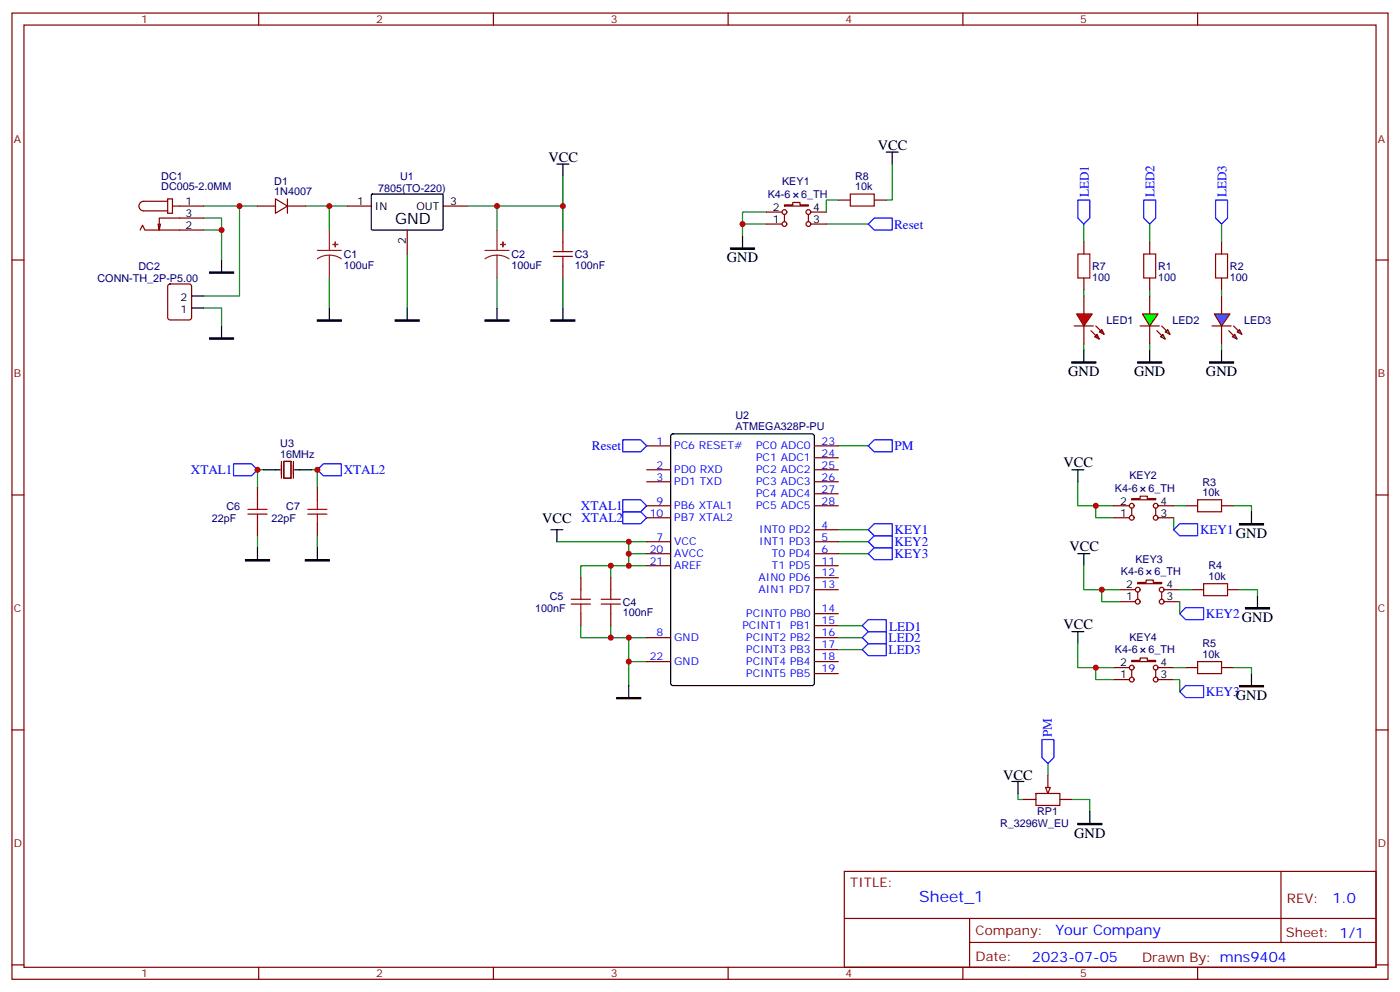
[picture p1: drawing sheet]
<svg xmlns="http://www.w3.org/2000/svg" width="412mm" height="292mm" viewBox="0 0 412 292" stroke-linecap="round" stroke-linejoin="round" font-family="sans-serif">
<g fill="none" stroke="#870000" stroke-width=".35">
<path d="M3.5 3.8h405.4v284.4h-405.4zM7.1 7.4h398.2v277.3h-398.2zM76.2 3.8v3.6M145.3 3.8v3.6M214.5 3.8v3.6M283.6 3.8v3.6M352.8 3.8v3.6M49.4 58.5h1.4v4.3h-1.4zM49.4 59.2h-7.1a1.41 1.41 0 0 0-1.4 1.4 1.41 1.41 0 0 0 1.4 1.5h7.1M81.1 58.5l3.6 2.1-3.6 2.2zM84.7 58.5v4.3M3.5 76.5h3.6"/>
<path d="M41.3 67.7l.7-1.4 .7 1.4h17.3M47.3 65.9l-.4 1.8M50.8 60.6h9.2M60 64.2h-13.1v3.5l-.3-1.8M75.8 60.6h5.3M84.7 60.6h5.3M102.3 60.6h7.1M119.9 67.7v7.1M130.5 60.6h7.1M165.8 67.7v3.5M165.8 78.3v3.5M319.3 71.2v3.6"/>
<path d="M338.7 71.2v3.6M359.8 71.2v3.6M405.3 76.5h3.6M49.6 83.8l.5-.2h5.6l.7 .4v9.5l-.4 .6-5.9 .1-.7-.5v-9.4zM319.3 81.8v3.5M338.7 81.8v3.5M359.8 81.8v3.5M359.8 87.1v5.3M359.8 95.9v5.3M3.5 145.7h3.6M405.3 145.7h3.6M3.5 214.8h3.6"/>
<path d="M405.3 214.8h3.6M248.7 256.4h156.6v28.3h-156.6zM377.3 256.5v20.8M248.7 270.3h156.5M285.6 277.3h119.6M285.6 270.3v14.1M3.5 284h3.6M76.2 284.7v3.5M145.3 284.7v3.5M214.5 284.7v3.5M283.6 284.7v3.5M352.8 284.7v3.5"/>
<path d="M405.3 284h3.6"/>
</g>
<g fill="none" stroke="#008700" stroke-width=".35">
<path d="M165.8 51.8v8.8h-28.2M60 64.2h5.3v3.5M60 67.7h5.3v8.8M60 60.6h15.8M70.6 60.6v26.5h-10.6M90 60.6h12.3M97 60.6v7.1M119.9 74.8v15.8M146.4 60.6v7.1M165.8 60.6v7.1M60 90.6h5.3v5.3M97 81.8v8.8"/>
<path d="M146.4 81.8v8.8M165.8 81.8v8.8"/>
</g>
<path d="M61.7 80h7.1v.4h-7.1zM61.7 99.4h7.1v.4h-7.1zM93.5 94.2h7v.3h-7zM116.4 94.2h7.1v.3h-7.1zM142.9 94.2h7v.3h-7zM162.3 94.2h7v.3h-7z" fill="#000" stroke="#000" stroke-width=".35"/>
<path d="M109.4 57.3l.3-.2 20.7 .1 .1 .3v10l-.3 .2-20.7-.1-.1-.3zM164 48.3h3.6M165.8 48.3v3.5M65.3 76.5v3.5M56.4 90.6h3.6M56.4 87.1h3.6M65.3 95.9v3.5M97 90.6v3.6M119.9 90.6v3.6M146.4 90.6v3.6M165.8 90.6v3.6" fill="none" stroke="#000" stroke-width=".35"/>
<path d="M163 75.5h5.6M163 74h5.6M165.8 71.2v2.8M165.8 75.5v2.8M317.5 74.8h3.5v7h-3.5zM336.9 74.8h3.5v7h-3.5zM358.1 74.8h3.5v7h-3.5z" fill="none" stroke="#a10000" stroke-width=".35"/>
<path d="M93.5 73.7h7M97 75.1l-1.8 .2-1.7 .9M97 75.1l1.9 .2 1.6 .9M97 67.7v6M97 75.1v6.7M142.9 73.7h7M146.4 75.1l-1.8 .2-1.7 .9M146.4 75.1l1.9 .2 1.6 .9M146.4 67.7v6M146.4 75.1v6.7" fill="none" stroke="#8c2424" stroke-width=".35"/>
<g fill="#8c2424" stroke="#8c2424" stroke-width=".35">
<path d="M147.5 71.9l1.4 .1z"/>
<path d="M148.1 71.2l.1 1.4z"/>
<path d="M98.1 71.9l1.4 .1z"/>
<path d="M98.7 71.2l.1 1.4z"/>
</g>
<g fill="#09f" stroke="#870000" stroke-width=".35">
<path d="M363.7 98.4l.7 1.4-1.4-.7z"/>
<path d="M364.4 97.7l.7-.7 .7 1.4z"/>
</g>
<g fill="#870000" stroke="#870000" stroke-width=".35">
<path d="M361.9 97.3l1.5 1.4z"/>
<path d="M363.4 95.9l1.4 1.4z"/>
</g>
<path d="M357 95.9h5.7z" fill="#f00" stroke="#870000" stroke-width=".35"/>
<path d="M357.7 92.4h4.6l-2.5 3.5z" fill="#09f" stroke="#870000" stroke-width=".35"/>
<path d="M338.7 87.1v5.3M338.7 95.9v5.3" fill="none" stroke="#870000" stroke-width=".35"/>
<g fill="#0f0" stroke="#870000" stroke-width=".35">
<path d="M341.8 99.1l.7-.7 .8 1.4z"/>
<path d="M343.3 97.7l.7-.7 .7 1.4z"/>
</g>
<g fill="#870000" stroke="#870000" stroke-width=".35">
<path d="M340.8 97.3l1.4 1.4z"/>
<path d="M342.2 95.9l1.4 1.4z"/>
</g>
<path d="M335.8 95.9h5.7z" fill="#f00" stroke="#870000" stroke-width=".35"/>
<path d="M336.5 92.4h4.6l-2.4 3.5z" fill="#0f0" stroke="#870000" stroke-width=".35"/>
<path d="M319.3 65.9v5.3M338.7 65.9v5.3M359.8 65.9v5.3M319.3 85.3v1.8M338.7 85.3v1.8M359.8 85.3v1.8M319.3 101.2v1.8M338.7 101.2v1.8M359.8 101.2v1.8" fill="none" stroke="#008700" stroke-width=".35"/>
<path d="M315.7 106.5h7.1v.4h-7.1zM335.1 106.5h7.1v.4h-7.1zM356.3 106.5h7.1v.4h-7.1z" fill="#000" stroke="#000" stroke-width=".35"/>
<path d="M319.3 103v3.5M338.7 103v3.5M359.8 103v3.5" fill="none" stroke="#000" stroke-width=".35"/>
<path d="M317.5 58.9h3.5v5.3l-1.7 1.7-1.8-1.7zM336.9 58.9h3.5v5.3l-1.7 1.7-1.8-1.7zM358.1 58.9h3.5v5.3l-1.8 1.7-1.7-1.7z" fill="none" stroke="#00f" stroke-width=".35"/>
<g fill="#f00" stroke="#870000" stroke-width=".35">
<path d="M317.1 92.4h4.6l-2.4 3.5z"/>
<path d="M316.4 95.9h5.7z"/>
</g>
<g fill="#870000" stroke="#870000" stroke-width=".35">
<path d="M322.8 95.9l1.4 1.4z"/>
<path d="M321.4 97.3l1.4 1.4z"/>
</g>
<g fill="#f00" stroke="#870000" stroke-width=".35">
<path d="M323.8 97.7l.8-.7 .7 1.4z"/>
<path d="M323.1 98.4l.7 1.4-1.4-.7z"/>
</g>
<g fill="none" stroke="#870000" stroke-width=".35">
<path d="M319.3 87.1v5.3M319.3 95.9v5.3M190.5 131.2h7.1M190.5 138.3h7.1M239.9 131.2h7M239.9 138.3h7M239.9 134.7h7M190.5 148.8h7.1M190.5 152.4h7.1M190.5 141.8h7.1M190.5 159.4h7.1M239.9 148.8h7"/>
<path d="M239.9 141.8h7M239.9 155.9h7M239.9 159.4h7M239.9 145.3h7M328.1 148.8h4.6M328.1 152.4h4.6M333.4 146.7h2.4v-.7h2.2v.7h2.4v.4h-7zM333.4 149.5v2.2M340.4 149.5v2.2M341.1 148.8h4.6M341.1 152.4h4.6M349.2 148.8h3.6"/>
<path d="M359.8 148.8h3.6M171.1 170v3.5M179.9 170v3.5M190.5 162.9h7.1M190.5 166.5h7.1M239.9 173.5h7M239.9 162.9h7M239.9 166.5h7M239.9 170h7M329.8 173.5h4.6M329.8 177.1h4.6M335.1 171.4h2.5v-.7h2.1v.7h2.5v.4h-7.1z"/>
<path d="M335.1 174.2v2.2M342.2 174.2v2.2M342.9 173.5h4.6M342.9 177.1h4.6M351 173.5h3.5M361.6 173.5h3.5M171.1 180.6v3.5M179.9 180.6v3.5M190.5 187.6h7.1M190.5 194.7h7.1M239.9 187.6h7M239.9 180.6h7"/>
<path d="M239.9 184.1h7M239.9 191.2h7M239.9 194.7h7M239.9 198.2h7M328.1 196.5h4.6M328.1 200h4.6M333.4 194.3h2.4v-.7h2.2v.7h2.4v.4h-7zM333.4 197.2v2.1M340.4 197.2v2.1M341.1 196.5h4.6M341.1 200h4.6M349.2 196.5h3.6"/>
<path d="M359.8 196.5h3.6M301.6 235.3h3.6M305.2 233.5h7v3.5h-7zM308.7 228.2v3.5M312.2 235.3h3.5"/>
<circle cx="333.4" cy="152.4" r=".71"/>
<circle cx="333.4" cy="148.8" r=".71"/>
<circle cx="340.4" cy="148.8" r=".71"/>
<circle cx="340.4" cy="152.4" r=".71"/>
<circle cx="335.1" cy="177.1" r=".71"/>
<circle cx="335.1" cy="173.5" r=".71"/>
<circle cx="342.2" cy="177.1" r=".71"/>
<circle cx="342.2" cy="173.5" r=".71"/>
<circle cx="333.4" cy="196.5" r=".71"/>
<circle cx="333.4" cy="200" r=".71"/>
<circle cx="340.4" cy="196.5" r=".71"/>
<circle cx="340.4" cy="200" r=".71"/>
</g>
<path d="M352.8 147.1h7v3.5h-7zM168.3 177.8h5.6M168.3 176.4h5.6M171.1 173.5v2.9M171.1 177.8v2.8M177.1 177.8h5.6M177.1 176.4h5.6M179.9 173.5v2.9M179.9 177.8v2.8M354.5 171.8h7.1v3.5h-7.1zM352.8 194.7h7v3.5h-7z" fill="none" stroke="#a10000" stroke-width=".35"/>
<g fill="none" stroke="#000" stroke-width=".35">
<path d="M197.8 127.9l.5-.2h40.9l.6 .4 .1 72.9-.5 .7-41.1 .1-.7-.5v-72.9zM315.7 138.3h3.6M317.5 138.3v3.5M162.3 155.9h3.5M164 155.9v3.5M368.7 150.6v3.5M317.5 162.9h3.5M319.3 162.9v3.6M370.4 175.3v3.5M315.7 185.9h3.6M317.5 185.9v3.5M368.7 198.2v3.6"/>
<path d="M185.2 201.8v3.5M298.1 230h3.5M299.9 230v3.5M321 238.8v3.5"/>
</g>
<g fill="none" stroke="#00f" stroke-width=".35">
<path d="M255.8 131.2l1.7-1.8h5.3v3.6h-5.3zM183.4 150.6h5.3l1.8 1.8-1.8 1.7h-5.3zM183.4 147.1h5.3l1.8 1.7-1.8 1.8h-5.3zM255.8 159.4l1.7-1.7h5.3v3.5h-5.3zM255.8 155.9l1.7-1.8h5.3v3.6h-5.3zM345.7 155.9l1.8-1.8h5.3v3.6h-5.3zM255.8 162.9l1.7-1.7h5.3v3.5h-5.3zM254 191.2l1.8-1.8h5.3v3.5h-5.3zM254 187.6l1.8-1.7h5.3v3.5h-5.3zM254 184.1l1.8-1.7h5.3v3.5h-5.3zM347.5 180.6l1.7-1.8h5.3v3.6h-5.3zM306.9 217.6h3.5v5.3l-1.7 1.8-1.8-1.8z"/>
<path d="M347.5 203.5l1.7-1.7h5.3v3.5h-5.3z"/>
</g>
<g fill="none" stroke="#008700" stroke-width=".35">
<path d="M246.9 131.2h8.9M164 159.4h26.5M185.2 159.4v7.1h5.3M246.9 155.9h8.9M246.9 159.4h8.9M317.5 141.8v7h10.6M322.8 148.8v3.6h5.3M345.7 152.4v3.5M345.7 148.8h3.5M363.4 148.8h5.3v1.8M179.9 166.5h-8.8v3.5M185.2 166.5h-5.3v3.5"/>
<path d="M185.2 162.9h5.3M246.9 162.9h8.9M319.3 166.5v7h10.5M324.6 173.5v3.6h5.2M347.5 173.5h3.5M347.5 177.1v3.5M365.1 173.5h5.3v1.8M171.1 184.1v3.5h14.1M179.9 184.1v3.5M185.2 194.7h5.3M190.5 187.6h-5.3v14.2M317.5 189.4v7.1h10.6"/>
<path d="M322.8 196.5v3.5h5.3M345.7 200h1.8v3.5M345.7 196.5h3.5M363.4 196.5h5.3v1.7M299.9 233.5v1.8h1.7M308.7 224.7v3.5M315.7 235.3h5.3v3.5"/>
</g>
<path d="M365.1 154.1h7.1v.4h-7.1zM366.9 178.8h7v.4h-7zM181.7 205.3h7v.3h-7zM365.1 201.8h7.1v.3h-7.1zM317.5 242.3h7.1v.4h-7.1z" fill="#000" stroke="#000" stroke-width=".35"/>
<path d="M308 231.7h1.4l-.7 1.8z" fill="#f0f0f0" stroke="#870000" stroke-width=".35"/>
<path d="M246.9 58.9h-3.5v3.5M262.8 48.3v10.6h-1.7M218.7 65.9h7.1M225.8 62.4h-7.1v7.1M243.4 65.9h12.4M77.6 138.3h-1.8v5.2M91.7 138.3h1.8v5.2M75.8 157.7v3.5M93.5 157.7v3.5M246.9 184.1h7.1M246.9 187.6h7.1M246.9 191.2h7.1" fill="none" stroke="#008700" stroke-width=".35"/>
<path d="M255.8 65.9l1.7-1.7h5.3v3.5h-5.3zM68.8 136.5h5.3l1.7 1.8-1.7 1.7h-5.3zM93.5 138.3l1.7-1.8h5.3v3.5h-5.3zM183.4 129.4h5.3l1.8 1.8-1.8 1.8h-5.3z" fill="none" stroke="#00f" stroke-width=".35"/>
<path d="M215.2 73h7v.3h-7zM72.3 164.7h7.1v.4h-7.1zM90 164.7h7v.4h-7z" fill="#000" stroke="#000" stroke-width=".35"/>
<path d="M261.1 44.8h3.5M262.8 44.8v3.5M218.7 69.5v3.5M77.6 138.3h4.9M86.8 138.3h4.9M75.8 161.2v3.5M93.5 161.2v3.5" fill="none" stroke="#000" stroke-width=".35"/>
<path d="M250.5 57.1h7v3.5h-7zM73 151.3h5.7M73 149.9h5.7M75.8 147.1v2.8M75.8 151.3v2.8M90.7 151.3h5.6M90.7 149.9h5.6M93.5 147.1v2.8M93.5 151.3v2.8" fill="none" stroke="#a10000" stroke-width=".35"/>
<g fill="none" stroke="#870000" stroke-width=".35">
<path d="M246.9 58.9h3.6M257.5 58.9h3.6M225.8 65.9h4.6M225.8 62.4h4.6M231.1 60.3h2.4v-.7h2.2v.7h2.4v.3h-7zM231.1 63.1v2.1M238.1 63.1v2.1M238.8 65.9h4.6M238.8 62.4h4.6M82.9 135.8v4.9M83.6 135.8h2.1v4.9h-2.1zM86.4 135.8v4.9"/>
<path d="M75.8 143.5v3.6M75.8 154.1v3.6M93.5 143.5v3.6M93.5 154.1v3.6"/>
<circle cx="231.1" cy="65.9" r=".71"/>
<circle cx="231.1" cy="62.4" r=".71"/>
<circle cx="238.1" cy="65.9" r=".71"/>
<circle cx="238.1" cy="62.4" r=".71"/>
</g>
<g fill="#c00">
<circle cx="165.8" cy="60.6" r=".88"/>
<circle cx="146.4" cy="60.6" r=".88"/>
<circle cx="97" cy="60.6" r=".88"/>
<circle cx="65.3" cy="67.7" r=".88"/>
<circle cx="70.6" cy="60.6" r=".88"/>
<circle cx="322.8" cy="196.5" r=".88"/>
<circle cx="324.6" cy="173.5" r=".88"/>
<circle cx="322.8" cy="148.8" r=".88"/>
<circle cx="179.9" cy="187.6" r=".88"/>
<circle cx="185.2" cy="187.6" r=".88"/>
<circle cx="179.9" cy="166.5" r=".88"/>
<circle cx="185.2" cy="166.5" r=".88"/>
<circle cx="185.2" cy="194.7" r=".88"/>
<circle cx="185.2" cy="162.9" r=".88"/>
<circle cx="185.2" cy="159.4" r=".88"/>
<circle cx="93.5" cy="138.3" r=".88"/>
<circle cx="75.8" cy="138.3" r=".88"/>
<circle cx="218.7" cy="65.9" r=".88"/>
</g>
<text font-size="4.6" x="116.4" y="65.9">GND</text>
<text font-size="4.6" fill="#00f" x="270.8" y="265.5">Sheet_1</text>
<g font-size="4.2">
<text x="161.6" y="47.6">VCC</text>
<text x="258.6" y="44.1">VCC</text>
<text x="214.1" y="77.2">GND</text>
<text x="314.7" y="110.7">GND</text>
<text x="334.1" y="110.7">GND</text>
<text x="355.2" y="110.7">GND</text>
<text x="313.3" y="137.5">VCC</text>
<text x="159.7" y="153.8">VCC</text>
<text x="364.1" y="158.4">GND</text>
<text x="315" y="162.2">VCC</text>
<text x="313.3" y="185.2">VCC</text>
<text x="365.8" y="183.1">GND</text>
<text x="364.1" y="206">GND</text>
<text x="295.5" y="229.6">VCC</text>
<text x="316.4" y="246.7">GND</text>
</g>
<g font-size="4.2" fill="#00f">
<text x="392.5" y="265.7">1.0</text>
<text x="310.9" y="275.3">Your Company</text>
<text x="304" y="283.1">2023-07-05</text>
</g>
<g font-size="3.9" fill="#00f">
<text x="320.7" y="58" transform="rotate(-90 320.7 58)">LED1</text>
<text x="340.1" y="58" transform="rotate(-90 340.1 58)">LED2</text>
<text x="361.3" y="58" transform="rotate(-90 361.3 58)">LED3</text>
<text x="263.4" y="67.3">Reset</text>
<text x="174.4" y="132.5">Reset</text>
<text x="263.5" y="132.4">PM</text>
<text x="56.2" y="139.5">XTAL1</text>
<text x="101.2" y="139.5">XTAL2</text>
<text x="171.1" y="150.1">XTAL1</text>
<text x="171.3" y="153.7">XTAL2</text>
<text x="263.5" y="160.7">KEY2</text>
<text x="263.5" y="157.3">KEY1</text>
<text x="353.5" y="157.3">KEY1</text>
<text x="263.5" y="164.3">KEY3</text>
<text x="261.9" y="185.6">LED1</text>
<text x="355.2" y="181.9">KEY2</text>
<text x="261.8" y="189">LED2</text>
<text x="261.8" y="192.5">LED3</text>
<text x="355.2" y="204.9">KEY3</text>
<text x="309.9" y="216.9" transform="rotate(-90 309.9 216.9)">PM</text>
</g>
<g font-size="3.9" fill="#800">
<text x="250.5" y="261">TITLE:</text>
<text x="379.1" y="265.7">REV:</text>
<text x="287.4" y="275.2">Company:</text>
<text x="378.7" y="275.8">Sheet: 1/1</text>
<text x="287.4" y="282.9">Date:</text>
<text x="336.4" y="283">Drawn By: mns9404</text>
</g>
<g font-size="3.2" fill="#800">
<text x="41.6" y="6.8">1</text>
<text x="110.8" y="6.8">2</text>
<text x="179.9" y="6.8">3</text>
<text x="249.1" y="6.8">4</text>
<text x="318.2" y="6.8">5</text>
<text x="4.1" y="41.9">A</text>
<text x="405.9" y="41.9">A</text>
<text x="4.1" y="111.1">B</text>
<text x="405.9" y="111.1">B</text>
<text x="4.1" y="180.2">C</text>
<text x="405.9" y="180.2">C</text>
<text x="4.1" y="249.4">D</text>
<text x="405.9" y="249.4">D</text>
<text x="41.6" y="287.7">1</text>
<text x="110.8" y="287.7">2</text>
<text x="179.9" y="287.7">3</text>
<text x="249.1" y="287.7">4</text>
<text x="318.2" y="287.7">5</text>
</g>
<g font-size="3.2" fill="#000080">
<text x="47.5" y="52.9">DC1</text>
<text x="117.8" y="52.8">U1</text>
<text x="251.9" y="52.9">R8</text>
<text x="47.5" y="56.1">DC005-2.0MM</text>
<text x="80.8" y="57.5">1N4007</text>
<text x="80.8" y="54.3">D1</text>
<text x="111.4" y="56.5">7805(TO-220)</text>
<text x="226.1" y="58.2">K4-6</text>
<text x="230.4" y="54.5">KEY1</text>
<text x="236" y="58.2">6_TH</text>
<text x="251.9" y="56.1">10k</text>
<text x="101.2" y="75.9">C1</text>
<text x="150.6" y="75.9">C2</text>
<text x="169.3" y="75.9">C3</text>
<text x="28.7" y="83">CONN-TH_2P-P5.00</text>
<text x="40.8" y="79.5">DC2</text>
<text x="101.2" y="79.1">100uF</text>
<text x="150.6" y="79.1">100uF</text>
<text x="169.3" y="79.1">100nF</text>
<text x="321.7" y="82.6">100</text>
<text x="321.7" y="79.5">R7</text>
<text x="341.1" y="82.6">100</text>
<text x="341.1" y="79.5">R1</text>
<text x="362.3" y="82.6">100</text>
<text x="362.3" y="79.5">R2</text>
<text x="326" y="95.3">LED1</text>
<text x="345.4" y="95.3">LED2</text>
<text x="366.5" y="95.3">LED3</text>
<text x="216.6" y="123.4">U2</text>
<text x="82.6" y="131.6">U3</text>
<text x="216.6" y="126.5">ATMEGA328P-PU</text>
<text x="82.6" y="134.7">16MHz</text>
<text x="332.7" y="140.9">KEY2</text>
<text x="354.2" y="142.9">R3</text>
<text x="328.4" y="144.7">K4-6</text>
<text x="338.3" y="144.7">6_TH</text>
<text x="354.2" y="146">10k</text>
<text x="62.4" y="153.5">22pF</text>
<text x="66.7" y="150">C6</text>
<text x="80" y="153.5">22pF</text>
<text x="84.3" y="150">C7</text>
<text x="334.5" y="165.6">KEY3</text>
<text x="356" y="167.6">R4</text>
<text x="330.2" y="169.4">K4-6</text>
<text x="340.1" y="169.4">6_TH</text>
<text x="356" y="170.7">10k</text>
<text x="157.6" y="180">100nF</text>
<text x="161.9" y="176.5">C5</text>
<text x="183.4" y="178.2">C4</text>
<text x="183.4" y="181.4">100nF</text>
<text x="332.7" y="188.5">KEY4</text>
<text x="354.2" y="190.5">R5</text>
<text x="328.4" y="192.3">K4-6</text>
<text x="338.3" y="192.3">6_TH</text>
<text x="354.2" y="193.6">10k</text>
<text x="305.5" y="239.9">RP1</text>
<text x="294.6" y="243.4">R_3296W_EU</text>
</g>
<g font-size="3.2">
<text x="54.7" y="63.8">3</text>
<text x="54.7" y="60.3">1</text>
<text x="105.2" y="60.3">1</text>
<text x="110.4" y="61.7">IN</text>
<text x="122.7" y="61.7">OUT</text>
<text x="132.6" y="60.3">3</text>
<text x="227.6" y="65.6">1</text>
<text x="227.6" y="62.1">2</text>
<text x="239.5" y="65.6">3</text>
<text x="239.5" y="62.1">4</text>
<text x="54.7" y="67.3">2</text>
<text x="119.6" y="71.8" transform="rotate(-90 119.6 71.8)">2</text>
<text x="53.1" y="88.5">2</text>
<text x="53.1" y="92">1</text>
<text x="329.9" y="148.5">2</text>
<text x="341.8" y="148.5">4</text>
<text x="329.9" y="152">1</text>
<text x="341.8" y="152">3</text>
<text x="331.7" y="173.2">2</text>
<text x="343.6" y="173.2">4</text>
<text x="331.7" y="176.7">1</text>
<text x="343.6" y="176.7">3</text>
<text x="329.9" y="196.1">2</text>
<text x="341.8" y="196.1">4</text>
<text x="329.9" y="199.6">1</text>
<text x="341.8" y="199.6">3</text>
</g>
<g font-size="3.2" fill="#00f">
<text x="193.4" y="130.8">1</text>
<text x="242" y="130.8">23</text>
<text x="193.4" y="137.9">2</text>
<text x="198.6" y="132.3">PC6 RESET#</text>
<text x="222.7" y="132.3">PC0 ADC0</text>
<text x="222.7" y="135.8">PC1 ADC1</text>
<text x="242" y="134.4">24</text>
<text x="242" y="137.9">25</text>
<text x="193.4" y="141.4">3</text>
<text x="198.6" y="139.3">PD0 RXD</text>
<text x="198.6" y="142.8">PD1 TXD</text>
<text x="222.7" y="139.3">PC2 ADC2</text>
<text x="222.7" y="142.8">PC3 ADC3</text>
<text x="242" y="141.4">26</text>
<text x="193.4" y="148.5">9</text>
<text x="198.6" y="149.9">PB6 XTAL1</text>
<text x="222.7" y="146.4">PC4 ADC4</text>
<text x="222.7" y="149.9">PC5 ADC5</text>
<text x="242" y="145">27</text>
<text x="242" y="148.5">28</text>
<text x="191.4" y="152">10</text>
<text x="198.6" y="153.4">PB7 XTAL2</text>
<text x="242" y="155.5">4</text>
<text x="193.4" y="159.1">7</text>
<text x="198.6" y="160.5">VCC</text>
<text x="223.7" y="157">INT0 PD2</text>
<text x="223.7" y="160.5">INT1 PD3</text>
<text x="242" y="159.1">5</text>
<text x="191.4" y="162.6">20</text>
<text x="191.4" y="166.1">21</text>
<text x="198.6" y="164">AVCC</text>
<text x="198.6" y="167.5">AREF</text>
<text x="227.4" y="164">T0 PD4</text>
<text x="227.4" y="167.5">T1 PD5</text>
<text x="242" y="162.6">6</text>
<text x="242" y="166.1">11</text>
<text x="223.4" y="171.1">AIN0 PD6</text>
<text x="242" y="169.7">12</text>
<text x="242" y="173.2">13</text>
<text x="223.4" y="174.6">AIN1 PD7</text>
<text x="218.7" y="185.2">PCINT1</text>
<text x="219.8" y="181.6">PCINT0 PB0</text>
<text x="232.7" y="185.2">PB1</text>
<text x="242" y="180.2">14</text>
<text x="242" y="183.8">15</text>
<text x="193.4" y="187.3">8</text>
<text x="198.6" y="188.7">GND</text>
<text x="219.8" y="188.7">PCINT2 PB2</text>
<text x="242" y="187.3">16</text>
<text x="242" y="190.8">17</text>
<text x="191.4" y="194.3">22</text>
<text x="198.6" y="195.8">GND</text>
<text x="219.8" y="192.2">PCINT3 PB3</text>
<text x="219.8" y="195.8">PCINT4 PB4</text>
<text x="242" y="194.3">18</text>
<text x="242" y="197.9">19</text>
<text x="219.8" y="199.3">PCINT5 PB5</text>
</g>
</svg>
